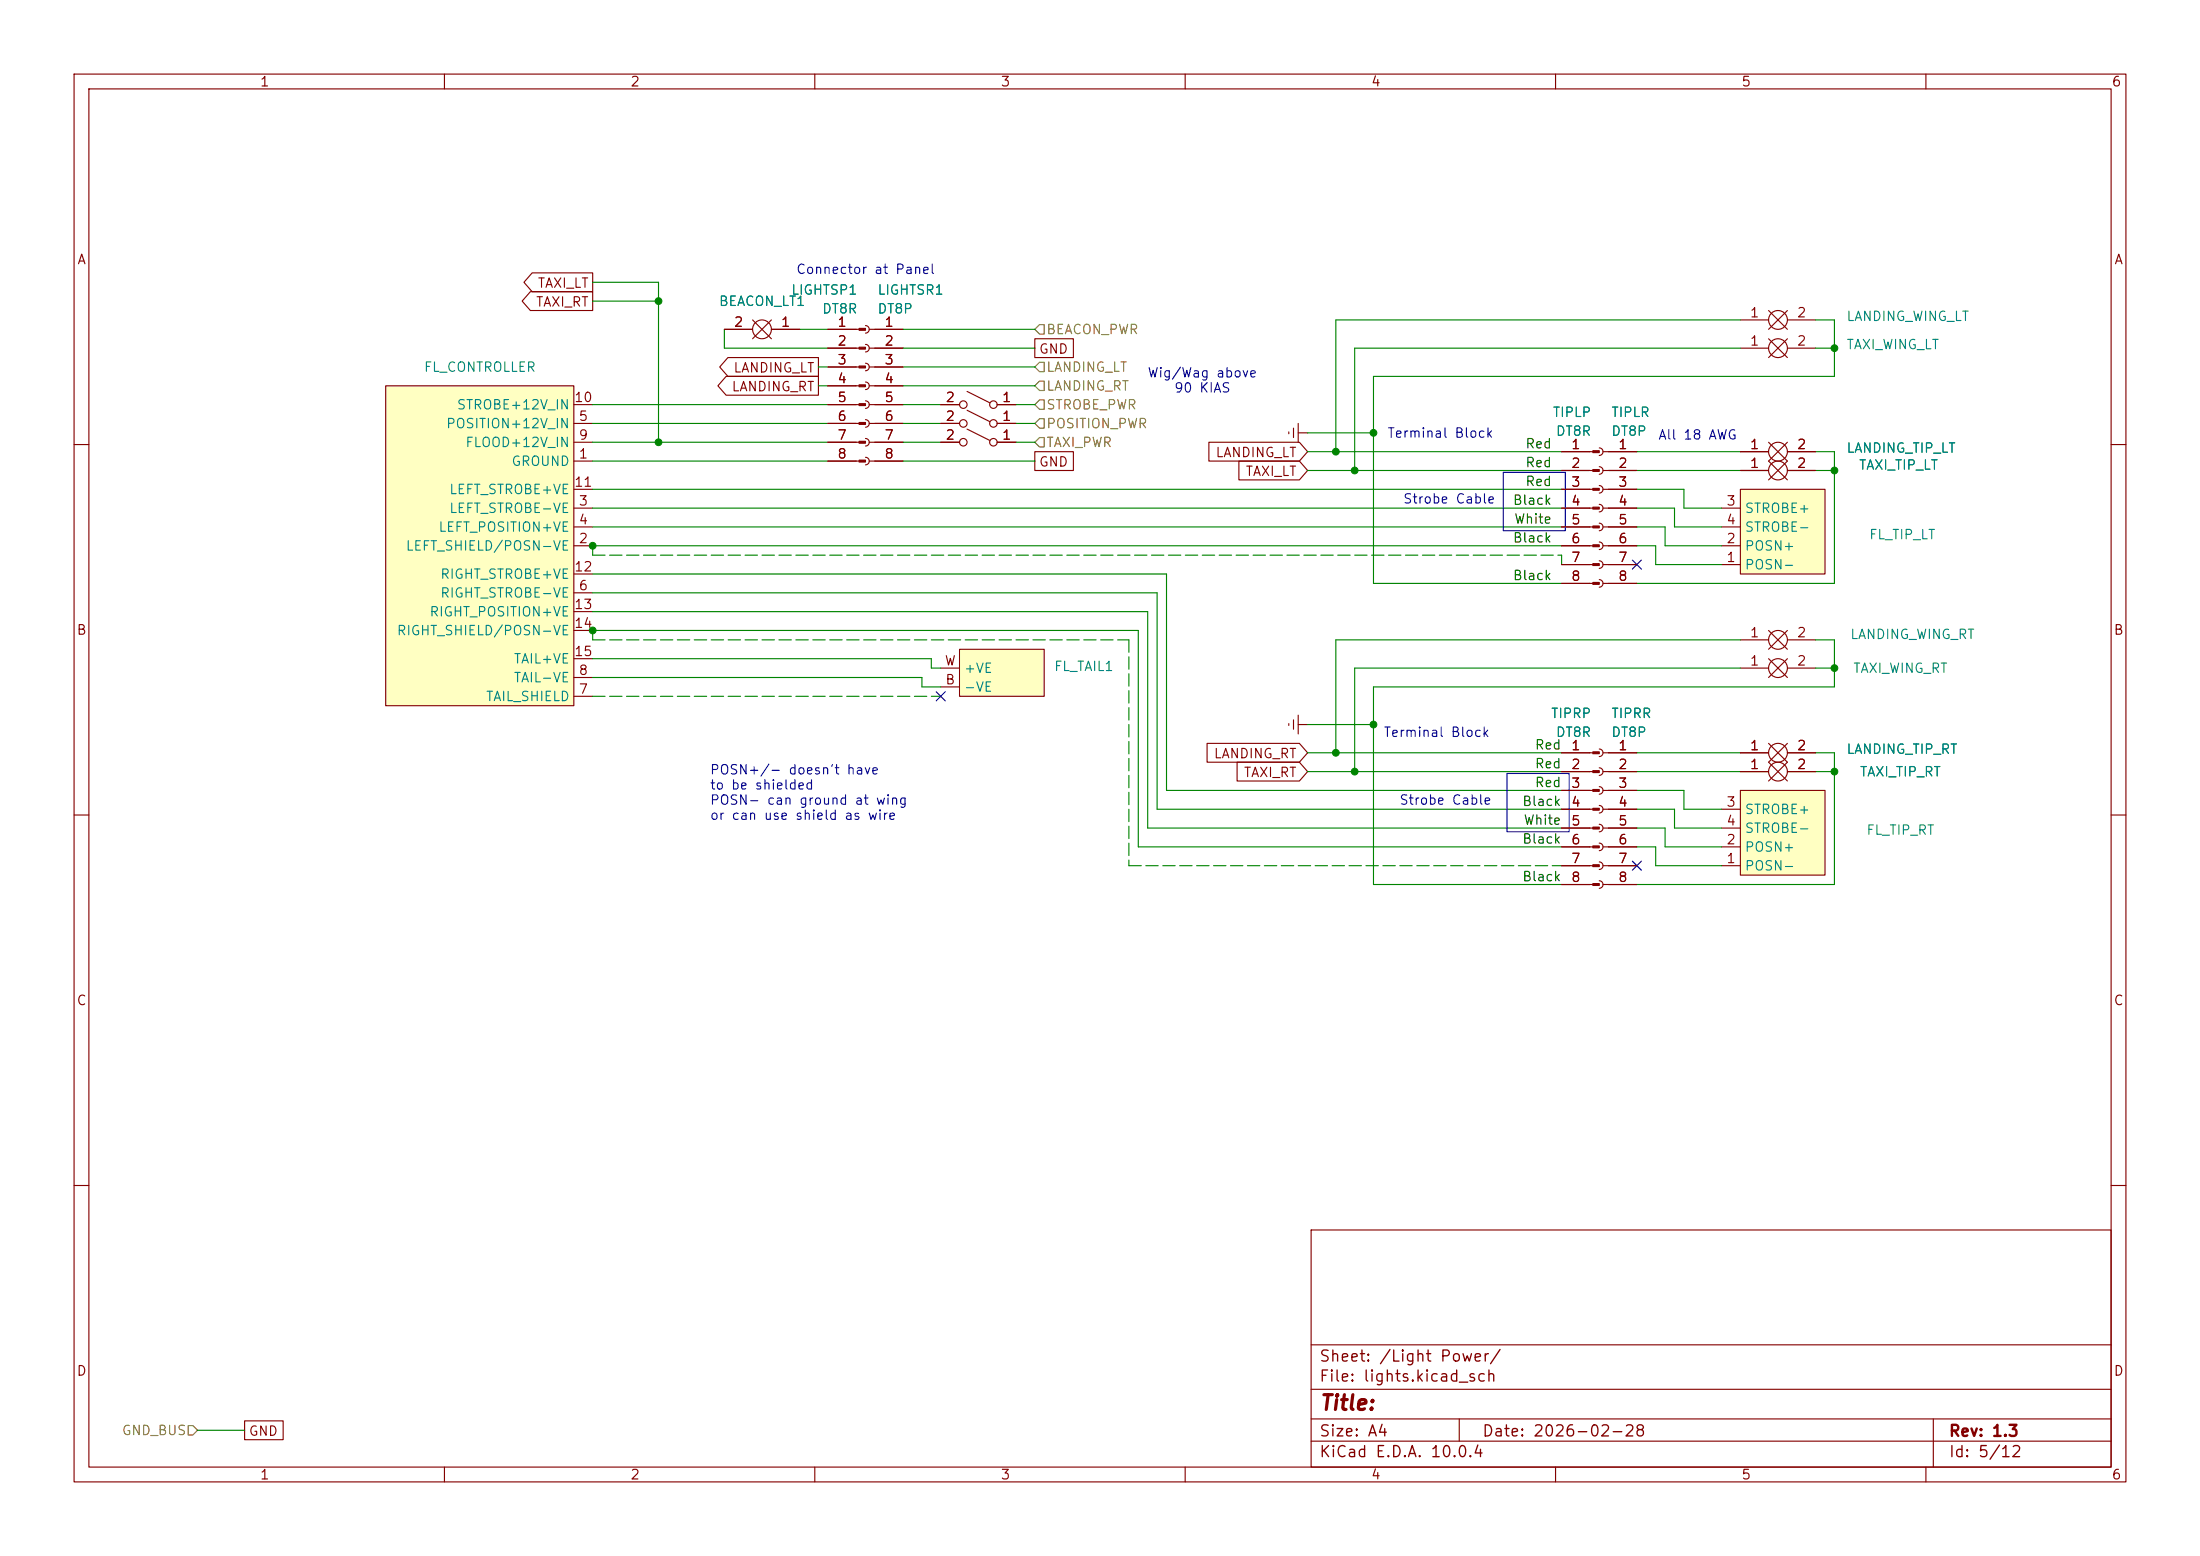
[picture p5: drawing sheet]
<svg xmlns="http://www.w3.org/2000/svg" width="297mm" height="210mm" viewBox="0 0 297 210" stroke-linecap="round" stroke-linejoin="round" font-family="sans-serif">
<g fill="none" stroke="#840000" stroke-width=".15">
<path d="M10 10h277v190h-277zM12 12h273v186h-273zM60 10v2M110 10v2M160 10v2M210 10v2M260 10v2M127 59.7h2.5M127 57.2h2.5M127 54.6h2.5M130.6 57.9l3 1.5M130.6 55.4l3 1.5"/>
<path d="M130.6 52.8l3 1.6M134.6 59.7h2.6M134.6 57.2h2.6M134.6 54.6h2.6M174 58.3v.2M174.6 57.8v1.3M175.3 58.4h1.2M175.3 57.2v2.5M10 60h2M210.8 61h4.2M210.8 63.5h4.2M210.8 66h4.2"/>
<path d="M210.8 68.6h4.2M210.8 71.1h4.2M210.8 73.7h4.2M210.8 76.2h4.2M210.8 78.7h4.2M215.9 60.5a.51 .51 0 0 1 .5 .5 .51 .51 0 0 1-.5 .5M215.9 63a.51 .51 0 0 1 .5 .5 .51 .51 0 0 1-.5 .5M215.9 65.5a.51 .51 0 0 1 .5 .5 .51 .51 0 0 1-.5 .5M215.9 68.1a.51 .51 0 0 1 .5 .5 .51 .51 0 0 1-.5 .5M215.9 70.6a.51 .51 0 0 1 .5 .5 .51 .51 0 0 1-.5 .5M215.9 73.2a.51 .51 0 0 1 .5 .5 .51 .51 0 0 1-.5 .5M215.9 75.7a.51 .51 0 0 1 .5 .5 .51 .51 0 0 1-.5 .5"/>
<path d="M215.9 78.2a.51 .51 0 0 1 .5 .5 .51 .51 0 0 1-.5 .5M216.4 61h4.6M216.4 63.5h4.6M216.4 66h4.6M216.4 68.6h4.6M216.4 71.1h4.6M216.4 73.7h4.6M216.4 76.2h4.6M216.4 78.7h4.6M285 60h2M234.9 90.2h3.9M238.8 88.9l2.5 2.5"/>
<path d="M241.3 88.9l-2.5 2.5M241.3 90.2h3.8M10 110h2M215.9 101.1a.51 .51 0 0 1 .5 .5 .51 .51 0 0 1-.5 .5M215.9 103.6a.51 .51 0 0 1 .5 .5 .51 .51 0 0 1-.5 .5M215.9 106.2a.51 .51 0 0 1 .5 .5 .51 .51 0 0 1-.5 .5M215.9 108.7a.51 .51 0 0 1 .5 .5 .51 .51 0 0 1-.5 .5M215.9 111.3a.51 .51 0 0 1 .5 .5 .51 .51 0 0 1-.5 .5M215.9 113.8a.51 .51 0 0 1 .5 .5 .51 .51 0 0 1-.5 .5M215.9 116.3a.51 .51 0 0 1 .5 .5 .51 .51 0 0 1-.5 .5M215.9 118.9a.51 .51 0 0 1 .5 .5 .51 .51 0 0 1-.5 .5M216.4 101.6h4.6"/>
<path d="M216.4 104.1h4.6M216.4 106.7h4.6M216.4 109.2h4.6M216.4 111.8h4.6M216.4 114.3h4.6M216.4 116.8h4.6M216.4 119.4h4.6M234.9 101.6h3.9M234.9 104.1h3.9M238.8 100.3l2.5 2.6-2.5 2.5M241.3 101.6h3.8M241.3 104.1h3.8"/>
<path d="M241.3 100.3l-2.5 2.6 2.5 2.5M285 110h2M10 160h2M177 166h108v32h-108zM285 160h2M60 198v2M110 198v2M160 198v2M177 194.5h108M177 191.5h108M177 187.5h108M177 181.5h108"/>
<path d="M197 191.5v3M210 198v2M260 198v2M261 191.5v6.5"/>
<circle cx="130" cy="59.7" r=".51"/>
<circle cx="130" cy="57.2" r=".51"/>
<circle cx="130" cy="54.6" r=".51"/>
<circle cx="134.1" cy="57.2" r=".51"/>
<circle cx="134.1" cy="54.6" r=".51"/>
<circle cx="134.1" cy="59.7" r=".51"/>
<circle cx="240" cy="90.2" r="1.27"/>
<circle cx="240" cy="101.6" r="1.27"/>
<circle cx="240" cy="104.1" r="1.27"/>
</g>
<g fill="#840000" stroke="#840000" stroke-width=".15">
<path d="M215 60.8h.9v.3h-.9z"/>
<path d="M215 63.4h.9v.2h-.9z"/>
<path d="M215 65.9h.9v.3h-.9z"/>
<path d="M215 68.5h.9v.2h-.9z"/>
<path d="M215 71h.9v.2h-.9z"/>
<path d="M215 73.5h.9v.3h-.9z"/>
<path d="M215 76.1h.9v.2h-.9z"/>
<path d="M215 78.6h.9v.3h-.9z"/>
</g>
<path d="M234.9 106.7h11.5v11.4h-11.5z" fill="#ffffc2"/>
<g fill="none" stroke="#840000" stroke-width=".15">
<path d="M238.8 59.7l2.5 2.5-2.5 2.6M241.3 59.7l-2.5 2.5 2.5 2.6M234.9 61h3.9M234.9 63.5h3.9M241.3 61h3.8M241.3 63.5h3.8M232.4 116.8h2.5M232.4 114.3h2.5M232.4 109.2h2.5M232.4 111.8h2.5M234.9 106.7h11.5v11.4h-11.5z"/>
<circle cx="240" cy="63.5" r="1.27"/>
<circle cx="240" cy="61" r="1.27"/>
</g>
<path d="M234.9 66h11.5v11.5h-11.5z" fill="#ffffc2"/>
<g fill="none" stroke="#840000" stroke-width=".15">
<path d="M232.4 76.2h2.5M232.4 73.7h2.5M232.4 68.6h2.5M232.4 71.1h2.5M234.9 66h11.5v11.5h-11.5zM174 97.7v.2M174.6 97.2v1.2M175.3 97.8h1.2M175.3 96.5v2.6M234.9 86.4h3.9M238.8 85.1l2.5 2.5M241.3 85.1l-2.5 2.5"/>
<path d="M241.3 86.4h3.8M210.8 101.6h4.2M210.8 104.1h4.2M210.8 106.7h4.2M210.8 109.2h4.2M210.8 111.8h4.2M210.8 114.3h4.2M210.8 116.8h4.2M210.8 119.4h4.2"/>
<circle cx="240" cy="86.4" r="1.27"/>
</g>
<g fill="#840000" stroke="#840000" stroke-width=".15">
<path d="M215 101.5h.9v.2h-.9z"/>
<path d="M215 104h.9v.3h-.9z"/>
<path d="M215 106.6h.9v.2h-.9z"/>
<path d="M215 109.1h.9v.2h-.9z"/>
<path d="M215 111.6h.9v.3h-.9z"/>
<path d="M215 114.2h.9v.2h-.9z"/>
<path d="M215 116.7h.9v.3h-.9z"/>
<path d="M215 119.3h.9v.2h-.9z"/>
</g>
<path d="M52.1 52.1h25.4v43.2h-25.4z" fill="#ffffc2"/>
<g fill="none" stroke="#840000" stroke-width=".15">
<path d="M52.1 52.1h25.4v43.2h-25.4zM77.5 57.2h2.5M77.5 59.7h2.5M77.5 54.6h2.5M97.8 44.5h3.8M101.6 43.2l2.5 2.5M104.1 44.5h3.8M104.1 43.2l-2.5 2.5M111.8 57.2h4.2M111.8 59.7h4.2M111.8 54.6h4.2M111.8 44.5h4.2"/>
<path d="M111.8 47h4.2M111.8 49.5h4.2M111.8 52.1h4.2M116.8 43.9a.51 .51 0 0 1 .5 .6 .51 .51 0 0 1-.5 .5M116.8 46.5a.51 .51 0 0 1 .5 .5 .51 .51 0 0 1-.5 .5M116.8 49a.51 .51 0 0 1 .5 .5 .51 .51 0 0 1-.5 .5M116.8 51.6a.51 .51 0 0 1 .5 .5 .51 .51 0 0 1-.5 .5M116.8 54.1a.51 .51 0 0 1 .5 .5 .51 .51 0 0 1-.5 .5M116.8 56.6a.51 .51 0 0 1 .5 .6 .51 .51 0 0 1-.5 .5M116.8 59.2a.51 .51 0 0 1 .5 .5 .51 .51 0 0 1-.5 .5M117.3 57.2h4.6M117.3 59.7h4.6"/>
<path d="M117.3 54.6h4.6M117.3 44.5h4.6M117.3 47h4.6M117.3 49.5h4.6M117.3 52.1h4.6M234.9 43.2h3.9M234.9 47h3.9M238.8 41.9l2.5 2.6M238.8 45.7l2.5 2.6M241.3 41.9l-2.5 2.6M241.3 43.2h3.8M241.3 47h3.8"/>
<path d="M241.3 45.7l-2.5 2.6M77.5 62.2h2.5M77.5 73.7h2.5M77.5 68.6h2.5M77.5 71.1h2.5M77.5 66h2.5M77.5 77.5h2.5M111.8 62.2h4.2M116.8 61.7a.51 .51 0 0 1 .5 .5 .51 .51 0 0 1-.5 .5M117.3 62.2h4.6M77.5 80h2.5M77.5 94h2.5"/>
<path d="M77.5 91.4h2.5M77.5 82.6h2.5M77.5 85.1h2.5M77.5 88.9h2.5"/>
<circle cx="102.9" cy="44.4" r="1.27"/>
<circle cx="240" cy="47" r="1.27"/>
<circle cx="240" cy="43.2" r="1.27"/>
</g>
<g fill="#840000" stroke="#840000" stroke-width=".15">
<path d="M116 44.3h.8v.3h-.8z"/>
<path d="M116 46.9h.8v.2h-.8z"/>
<path d="M116 49.4h.8v.3h-.8z"/>
<path d="M116 51.9h.8v.3h-.8z"/>
<path d="M116 54.5h.8v.2h-.8z"/>
<path d="M116 57h.8v.3h-.8z"/>
<path d="M116 59.6h.8v.2h-.8z"/>
<path d="M116 62.1h.8v.3h-.8z"/>
</g>
<path d="M129.5 87.6h11.5v6.4h-11.5z" fill="#ffffc2"/>
<g fill="none" stroke="#840000" stroke-width=".15">
<path d="M71.6 39.4h8.4v2.5h-8.4l-1.1-1.3zM71.8 36.8h8.2v2.6h-8.2l-1.1-1.3zM97.8 44.5h3.8M98 50.8h12.5v2.5h-12.5l-1.1-1.2zM98.3 48.3h12.2v2.5h-12.2l-1.1-1.3zM104.1 44.5h3.8M111.8 59.7h3.8M111.8 57.2h3.8M111.8 54.6h3.8M111.8 44.5h3.8M111.8 47h3.8M111.8 49.5h3.8"/>
<path d="M111.8 52.1h3.8M118.1 59.7h3.8M118.1 57.2h3.8M118.1 54.6h3.8M118.1 44.5h3.8M118.1 47h3.8M118.1 49.5h3.8M118.1 52.1h3.8M127 59.7h2.5M127 57.2h2.5M127 54.6h2.5M134.6 59.7h2.6"/>
<path d="M134.6 57.2h2.6M134.6 54.6h2.6M139.7 45.7h5.2v2.6h-5.2zM163.2 59.7h12.2l1.1 1.3-1.1 1.2h-12.2zM111.8 62.2h3.8M118.1 62.2h3.8M139.7 61h5.2v2.5h-5.2zM167.3 62.2h8.1l1.1 1.3-1.1 1.3h-8.1zM210.8 61h3.8M210.8 63.5h3.8M210.8 66h3.8M210.8 68.6h3.8"/>
<path d="M210.8 71.1h3.8M210.8 73.7h3.8M210.8 76.2h3.8M210.8 78.7h3.8M217.2 61h3.8M217.2 63.5h3.8M217.2 66h3.8M217.2 68.6h3.8M217.2 71.1h3.8M217.2 73.7h3.8M217.2 76.2h3.8M217.2 78.7h3.8"/>
<path d="M234.9 61h3.9M234.9 63.5h3.9M241.3 61h3.8M241.3 63.5h3.8M127 92.7h2.5M127 90.2h2.5M129.5 87.6h11.5v6.4h-11.5zM163 100.3h12.4l1.1 1.3-1.1 1.3h-12.4zM167 102.9h8.4l1.1 1.2-1.1 1.3h-8.4zM210.8 101.6h3.8M210.8 104.1h3.8M210.8 106.7h3.8"/>
<path d="M210.8 109.2h3.8M210.8 111.8h3.8M210.8 114.3h3.8M210.8 116.8h3.8M210.8 119.4h3.8M217.2 101.6h3.8M217.2 104.1h3.8M217.2 106.7h3.8M217.2 109.2h3.8M217.2 111.8h3.8M217.2 114.3h3.8M217.2 116.8h3.8"/>
<path d="M217.2 119.4h3.8M234.9 101.6h3.9M234.9 104.1h3.9M241.3 101.6h3.8M241.3 104.1h3.8M33 191.8h5.2v2.5h-5.2z"/>
</g>
<path d="M140.3 48.9h.7v1.3h-.7l-.6-.7zM140.3 43.8h.7v1.3h-.7l-.6-.6zM140.3 56.5h.7v1.3h-.7l-.6-.6zM140.3 51.4h.7v1.3h-.7l-.6-.6zM140.3 54h.7v1.2h-.7l-.6-.6zM140.3 59.1h.7v1.2h-.7l-.6-.6zM25.4 192.4h.6l.7 .6-.7 .7h-.6z" fill="none" stroke="#848400" stroke-width=".15"/>
<g fill="none" stroke="#008400" stroke-width=".15">
<path d="M80 38.1h8.9v21.6M80 57.2h31.8M80 59.7h31.8M80 54.6h31.8M80 40.6h8.9M97.8 44.5v2.5h14M107.9 44.5h3.9M110.5 52.1h1.3M110.5 49.5h1.3M121.9 57.2h5.1M121.9 59.7h5.1M121.9 54.6h5.1"/>
<path d="M121.9 47h17.8M121.9 52.1h17.8M121.9 44.5h17.8M121.9 49.5h17.8M137.2 57.2h2.5M137.2 59.7h2.5M137.2 54.6h2.5M176.5 58.4h8.9M234.9 47h-52v16.5M234.9 43.2h-54.6v17.8M245.1 43.2h2.5v7.6h-62.2v27.9h25.4M245.1 47h2.5"/>
<path d="M80 62.2h31.8M80 77.5h77.5v29.2h53.3M80 68.6h130.8M80 73.7h130.8M80 71.1h130.8M80 66h130.8M121.9 62.2h17.8M176.5 61h34.3M176.5 63.5h34.3M221 61h13.9M221 68.6h5.1v2.5h6.3M221 66h6.3v2.6h5.1"/>
<path d="M221 73.7h2.5v2.5h8.9M221 71.1h3.8v2.6h7.6M221 63.5h13.9M245.1 61h2.5v17.7h-26.6M245.1 63.5h2.5M80 85.1h73.7v29.2h57.1M80 82.6h74.9v29.2h55.9M80 80h76.2v29.2h54.6M80 91.4h44.5v1.3h2.5M80 88.9h45.7v1.3h1.3M176.5 97.8h8.9M234.9 90.2h-52v13.9"/>
<path d="M234.9 86.4h-54.6v15.2M245.1 86.4h2.5v6.3h-62.2v26.7h25.4M245.1 90.2h2.5M176.5 101.6h34.3M176.5 104.1h34.3M221 101.6h13.9M221 104.1h13.9M221 109.2h5.1v2.6h6.3M221 106.7h6.3v2.5h5.1M221 114.3h2.5v2.5h8.9M221 111.8h3.8v2.5h7.6M245.1 101.6h2.5v17.8h-26.6"/>
<path d="M245.1 104.1h2.5M26.7 193h6.3"/>
</g>
<path d="M80 74.9h130.8M80 73.7v1.2M210.8 74.9v1.3M80 86.4h72.4M80 94h47M80 85.1v1.3M152.4 86.4v30.4M152.4 116.8h58.4" fill="none" stroke="#008400" stroke-width=".15" stroke-dasharray="1.7 .6"/>
<path d="M220.4 75.6l1.2 1.2M221.6 75.6l-1.2 1.2M126.4 93.4l1.2 1.2M127.6 93.4l-1.2 1.2M220.4 116.2l1.2 1.2M221.6 116.2l-1.2 1.2" fill="none" stroke="#000084" stroke-width=".15"/>
<path d="M202.9 63.8h8.4v7.8h-8.4zM203.5 104.4h8.3v7.9h-8.3z" fill="none" stroke="#0000c2" stroke-width=".15"/>
<g fill="#008400" stroke="#008400" stroke-width=".14">
<circle cx="247.6" cy="63.5" r=".46"/>
<circle cx="247.6" cy="47" r=".46"/>
<circle cx="182.9" cy="63.5" r=".46"/>
<circle cx="185.4" cy="58.4" r=".46"/>
<circle cx="180.3" cy="61" r=".46"/>
<circle cx="247.6" cy="90.2" r=".46"/>
<circle cx="88.9" cy="59.7" r=".46"/>
<circle cx="80" cy="85.1" r=".46"/>
<circle cx="80" cy="73.7" r=".46"/>
<circle cx="88.9" cy="40.6" r=".46"/>
<circle cx="182.9" cy="104.1" r=".46"/>
<circle cx="185.4" cy="97.8" r=".46"/>
<circle cx="180.3" cy="101.6" r=".46"/>
<circle cx="247.6" cy="104.1" r=".46"/>
</g>
<text font-size="2" fill="#840000" x="178" y="190.8">Title:</text>
<g font-size="1.5" fill="#840000">
<text x="178" y="184.2">Sheet: /Light Power/</text>
<text x="178" y="186.9">File: lights.kicad_sch</text>
<text x="178" y="197.1">KiCad E.D.A. 10.0.4</text>
<text x="178" y="194.3">Size: A4</text>
<text x="200" y="194.3">Date: 2026-02-28</text>
<text x="263" y="194.3">Rev: 1.3</text>
<text x="263" y="197.1">Id: 5/12</text>
</g>
<g font-size="1.3" fill="#840000">
<text x="35" y="12">1</text>
<text x="85" y="12">2</text>
<text x="135" y="12">3</text>
<text x="185" y="12">4</text>
<text x="235" y="12">5</text>
<text x="285" y="12">6</text>
<text x="10.3" y="36">A</text>
<text x="285.3" y="36">A</text>
<text x="72.3" y="41.7">TAXI_RT</text>
<text x="72.5" y="39.2">TAXI_LT</text>
<text x="99" y="44.4">2</text>
<text x="105.3" y="44.4">1</text>
<text x="113" y="44.4">1</text>
<text x="113" y="47">2</text>
<text x="119.3" y="44.4">1</text>
<text x="119.3" y="47">2</text>
<text x="236.1" y="43.2">1</text>
<text x="236.1" y="47">1</text>
<text x="242.5" y="43.2">2</text>
<text x="242.5" y="47">2</text>
<text x="98.7" y="53.1">LANDING_RT</text>
<text x="98.9" y="50.6">LANDING_LT</text>
<text x="113" y="49.5">3</text>
<text x="113" y="52">4</text>
<text x="119.3" y="49.5">3</text>
<text x="119.3" y="52">4</text>
<text x="140.2" y="48.1">GND</text>
<text x="77.4" y="54.6">10</text>
<text x="78" y="57.1">5</text>
<text x="78" y="59.7">9</text>
<text x="113" y="54.6">5</text>
<text x="113" y="57.1">6</text>
<text x="113" y="59.7">7</text>
<text x="119.3" y="54.6">5</text>
<text x="119.3" y="57.1">6</text>
<text x="119.3" y="59.7">7</text>
<text x="127.6" y="59.7">2</text>
<text x="127.6" y="57.1">2</text>
<text x="127.6" y="54.6">2</text>
<text x="135.2" y="59.7">1</text>
<text x="135.2" y="57.1">1</text>
<text x="135.2" y="54.6">1</text>
<text x="78" y="62.2">1</text>
<text x="113" y="62.2">8</text>
<text x="119.3" y="62.2">8</text>
<text x="140.2" y="63.3">GND</text>
<text x="164" y="62">LANDING_LT</text>
<text x="168.1" y="64.6">TAXI_LT</text>
<text x="212" y="60.9">1</text>
<text x="212" y="63.5">2</text>
<text x="218.4" y="60.9">1</text>
<text x="218.4" y="63.5">2</text>
<text x="236.1" y="60.9">1</text>
<text x="236.1" y="63.5">1</text>
<text x="242.5" y="60.9">2</text>
<text x="242.5" y="63.5">2</text>
<text x="77.4" y="66">11</text>
<text x="78" y="68.6">3</text>
<text x="78" y="71.1">4</text>
<text x="212" y="66">3</text>
<text x="212" y="68.6">4</text>
<text x="212" y="71.1">5</text>
<text x="218.4" y="66">3</text>
<text x="218.4" y="68.6">4</text>
<text x="218.4" y="71.1">5</text>
<text x="233" y="68.6">3</text>
<text x="233" y="71.1">4</text>
<text x="77.4" y="77.4">12</text>
<text x="78" y="73.6">2</text>
<text x="212" y="73.6">6</text>
<text x="212" y="76.2">7</text>
<text x="218.4" y="73.6">6</text>
<text x="218.4" y="76.2">7</text>
<text x="233" y="76.2">1</text>
<text x="233" y="73.6">2</text>
<text x="77.4" y="82.5">13</text>
<text x="78" y="80">6</text>
<text x="212" y="78.7">8</text>
<text x="218.4" y="78.7">8</text>
<text x="10.3" y="86">B</text>
<text x="77.4" y="85.1">14</text>
<text x="77.4" y="88.9">15</text>
<text x="236.1" y="86.3">1</text>
<text x="242.5" y="86.3">2</text>
<text x="285.3" y="86">B</text>
<text x="78" y="94">7</text>
<text x="78" y="91.4">8</text>
<text x="127.4" y="90.1">W</text>
<text x="127.5" y="92.7">B</text>
<text x="236.1" y="90.1">1</text>
<text x="242.5" y="90.1">2</text>
<text x="212" y="101.6">1</text>
<text x="218.4" y="101.6">1</text>
<text x="236.1" y="101.6">1</text>
<text x="242.5" y="101.6">2</text>
<text x="163.8" y="102.7">LANDING_RT</text>
<text x="167.8" y="105.2">TAXI_RT</text>
<text x="212" y="104.1">2</text>
<text x="212" y="106.7">3</text>
<text x="218.4" y="104.1">2</text>
<text x="218.4" y="106.7">3</text>
<text x="236.1" y="104.1">1</text>
<text x="242.5" y="104.1">2</text>
<text x="212" y="109.2">4</text>
<text x="212" y="111.7">5</text>
<text x="218.4" y="109.2">4</text>
<text x="218.4" y="111.7">5</text>
<text x="233" y="109.2">3</text>
<text x="233" y="111.7">4</text>
<text x="212" y="114.3">6</text>
<text x="212" y="116.8">7</text>
<text x="212" y="119.4">8</text>
<text x="218.4" y="114.3">6</text>
<text x="218.4" y="116.8">7</text>
<text x="218.4" y="119.4">8</text>
<text x="233" y="116.8">1</text>
<text x="233" y="114.3">2</text>
<text x="10.3" y="136">C</text>
<text x="285.3" y="136">C</text>
<text x="10.3" y="186">D</text>
<text x="285.3" y="186">D</text>
<text x="33.5" y="194.1">GND</text>
<text x="35" y="200">1</text>
<text x="85" y="200">2</text>
<text x="135" y="200">3</text>
<text x="185" y="200">4</text>
<text x="235" y="200">5</text>
<text x="285" y="200">6</text>
</g>
<g font-size="1.3" fill="#008484">
<text x="97" y="41.6">BEACON_LT1</text>
<text x="106.7" y="40.1">LIGHTSP1</text>
<text x="118.4" y="40.1">LIGHTSR1</text>
<text x="110.9" y="42.6">DT8R</text>
<text x="118.4" y="42.6">DT8P</text>
<text x="249.2" y="43.6">LANDING_WING_LT</text>
<text x="249.2" y="47.5">TAXI_WING_LT</text>
<text x="57.1" y="50.5">FL_CONTROLLER</text>
<text x="60.1" y="58.1">POSITION+12V_IN</text>
<text x="61.6" y="55.6">STROBE+12V_IN</text>
<text x="209.5" y="56.6">TIPLP</text>
<text x="210" y="59.1">DT8R</text>
<text x="217.4" y="56.6">TIPLR</text>
<text x="217.4" y="59.1">DT8P</text>
<text x="62.7" y="60.7">FLOOD+12V_IN</text>
<text x="69" y="63.2">GROUND</text>
<text x="249.2" y="61.4">LANDING_TIP_LT</text>
<text x="250.9" y="63.7">TAXI_TIP_LT</text>
<text x="60.6" y="69.6">LEFT_STROBE-VE</text>
<text x="60.6" y="67">LEFT_STROBE+VE</text>
<text x="235.5" y="69.6">STROBE+</text>
<text x="54.7" y="74.6">LEFT_SHIELD/POSN-VE</text>
<text x="59.1" y="72.1">LEFT_POSITION+VE</text>
<text x="235.5" y="77.2">POSN-</text>
<text x="235.5" y="74.6">POSN+</text>
<text x="235.5" y="72.1">STROBE-</text>
<text x="252.2" y="73.1">FL_TIP_LT</text>
<text x="57.9" y="83.5">RIGHT_POSITION+VE</text>
<text x="59.3" y="81">RIGHT_STROBE-VE</text>
<text x="59.3" y="78.4">RIGHT_STROBE+VE</text>
<text x="53.5" y="86.1">RIGHT_SHIELD/POSN-VE</text>
<text x="69.3" y="89.9">TAIL+VE</text>
<text x="249.7" y="86.6">LANDING_WING_RT</text>
<text x="65.5" y="95">TAIL_SHIELD</text>
<text x="69.3" y="92.4">TAIL-VE</text>
<text x="130" y="93.7">-VE</text>
<text x="130" y="91.1">+VE</text>
<text x="142.2" y="90.9">FL_TAIL1</text>
<text x="250.1" y="91.1">TAXI_WING_RT</text>
<text x="209.3" y="97.2">TIPRP</text>
<text x="210" y="99.8">DT8R</text>
<text x="217.4" y="99.8">DT8P</text>
<text x="217.4" y="97.2">TIPRR</text>
<text x="249.2" y="102.1">LANDING_TIP_RT</text>
<text x="251" y="105.1">TAXI_TIP_RT</text>
<text x="235.5" y="110.2">STROBE+</text>
<text x="235.5" y="112.7">STROBE-</text>
<text x="251.9" y="113">FL_TIP_RT</text>
<text x="235.5" y="117.8">POSN-</text>
<text x="235.5" y="115.3">POSN+</text>
</g>
<g font-size="1.3" fill="#0000c2">
<text x="107.4" y="37.3">Connector at Panel</text>
<text x="154.8" y="51.3">Wig/Wag above</text>
<text x="158.4" y="53.3">90 KIAS</text>
<text x="187.2" y="59.4">Terminal Block</text>
<text x="223.8" y="59.6">All 18 AWG</text>
<text x="189.3" y="68.3">Strobe Cable</text>
<text x="186.7" y="99.8">Terminal Block</text>
<text x="95.8" y="104.8">POSN+/- doesn't have</text>
<text x="95.8" y="106.9">to be shielded</text>
<text x="95.8" y="108.9">POSN- can ground at wing</text>
<text x="95.8" y="111">or can use shield as wire</text>
<text x="188.8" y="108.9">Strobe Cable</text>
</g>
<g font-size="1.3" fill="#848400">
<text x="141.2" y="45.4">BEACON_PWR</text>
<text x="141.2" y="50.5">LANDING_LT</text>
<text x="141.2" y="53">LANDING_RT</text>
<text x="141.2" y="58.1">POSITION_PWR</text>
<text x="141.2" y="55.6">STROBE_PWR</text>
<text x="141.2" y="60.7">TAXI_PWR</text>
<text x="16.4" y="194">GND_BUS</text>
</g>
<g font-size="1.3">
<text x="205.8" y="60.8">Red</text>
<text x="205.8" y="63.4">Red</text>
<text x="205.8" y="65.9">Red</text>
<text x="204.1" y="68.5">Black</text>
<text x="204.3" y="71">White</text>
<text x="204.1" y="73.5">Black</text>
<text x="204.1" y="78.6">Black</text>
<text x="207.1" y="101.5">Red</text>
<text x="207.1" y="104">Red</text>
<text x="207.1" y="106.6">Red</text>
<text x="205.4" y="109.1">Black</text>
<text x="205.6" y="111.6">White</text>
<text x="205.4" y="119.3">Black</text>
<text x="205.4" y="114.2">Black</text>
</g>
</svg>
